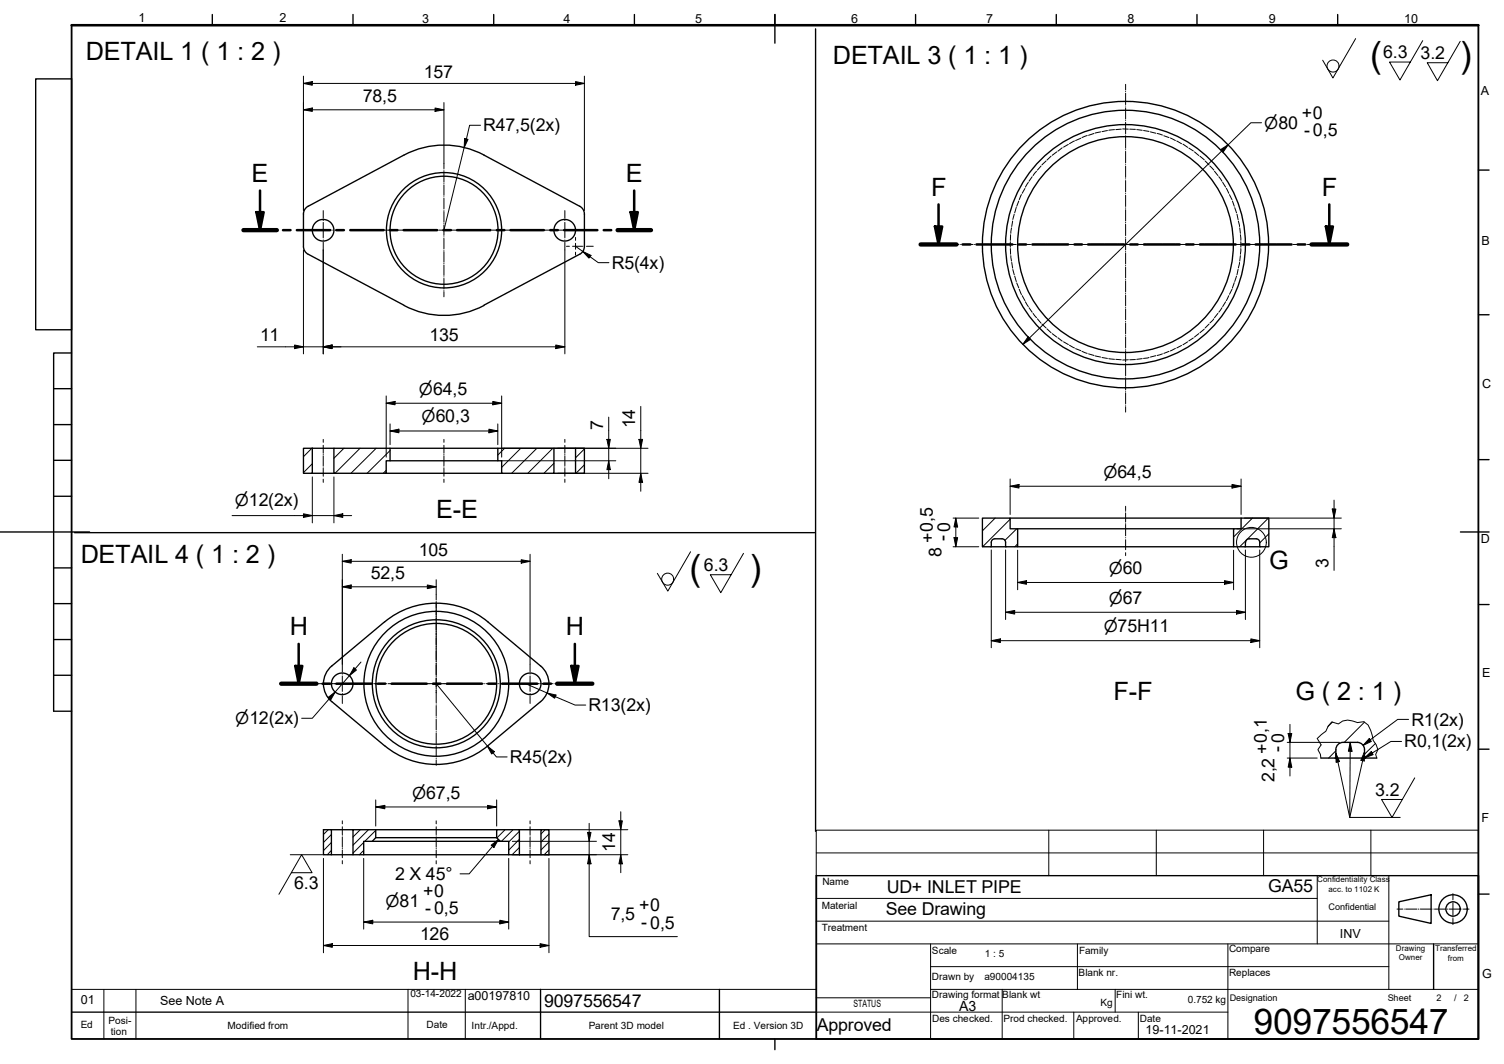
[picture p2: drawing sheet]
<svg xmlns="http://www.w3.org/2000/svg" width="420mm" height="297mm" viewBox="0 0 420 297" stroke-linecap="round" stroke-linejoin="round" font-family="sans-serif">
<!-- layer: Hatch -->
<g fill="none" stroke="#000" stroke-width=".28">
<path d="M87.1 125.1l-2.3 2.4M87.2 129.5l-2.4 2.4M96.1 125.1l-2.8 2.8M100.6 125.1l-7 7M105.1 125.1l-7.1 7M107.9 131.3l-.8 .8M109 125.8l-6.4 6.3M141 125.1l-1.9 1.9M145.5 125.1l-5.4 5.4M150 125.1l-7.1 7M154.4 125.1l-7 7M154.7 129.3l-2.7 2.8"/>
<path d="M163.3 129.8l-2.4 2.3M163.3 125.3l-2.5 2.5M278 144.6l-3.6 3.6M282.2 145l-7.7 7.6M284 147.6l-3.3 3.3M284.3 151.8l-.8 .8M349.9 144.6l-5.3 5.3M354.3 144.6l-8 8M354.5 149l-2.6 2.6M372.2 201.6l-1.2 1.2M373.2 209.6l-2 2M381.2 201.6l-5.7 5.6"/>
<path d="M384.2 207.6l-3 3M91.7 231.6l-1.3 1.4M92.6 237.4l-1.2 1.2M92.6 235.2l-2.2 2.3M92.6 233l-2.2 2.2M100.6 231.6l-2 2.1M101.6 237.4l-1.2 1.2M101.6 235.2l-3 3M102.9 231.6l-4.3 4.4M105 231.8l-3.1 3.1M138.8 231.6l-.1 .1M141.1 231.6l-2.3 2.3"/>
<path d="M143.3 231.6l-3.2 3.3M145.1 236.6l-2 2M145.1 234.3l-3 3M145.1 232.1l-3 3M152.3 231.6l-1.2 1.2M153.4 237.3l-1.4 1.3M153.4 235.1l-2.3 2.2M153.4 232.8l-2.3 2.3"/>
</g>
<!-- layer: Visible Edges(Atlas Copco) -->
<g fill="none" stroke="#000" stroke-width=".38">
<path d="M84.8 59.8l.3-1.3 1-.9 26.8-14.3a23.7 23.7 0 0 1 22.3 0l26.7 14.3 1 .9 .4 1.3M84.8 59.7v9.1M163.3 59.7v9.1M84.8 68.8l.3 1.3 1 .9M86.1 71l26.7 14.2M161.9 71l-26.7 14.2M163.3 68.8l-.4 1.3-1 .9M112.9 85.3a23.8 23.8 0 0 0 22.3 0M84.8 125.1h2.4v7h-2.4zM87.2 125.1h6.1M87.2 132.1h6.1M93.3 125.1h15.7v3.5h-1.1v3.5h-14.6z"/>
<path d="M107.9 132.1h32.2M109 125.1h30.1M109 128.6h30.1M139.1 125.1h15.6v7h-14.6v-3.5h-1zM154.7 125.1h6.1M154.7 132.1h6.1M160.8 125.1h2.5v7h-2.5zM276.9 152.6h-2.5v-8h7.8v3h2.1v5h-3.2M276.9 152.6h4.2M277.9 150.4a.99 .99 0 0 0-1 1l-.1 1.2M277.9 150.4h2a.98 .98 0 0 1 1 1l.1 1.2M282.2 144.6h64.5"/>
<path d="M284.3 147.6h60.3M284.3 152.6h60.3M346.7 144.6h7.8v8h-9.9v-5h2.1zM347.9 151.4l-.1 1.2M348.9 150.4h2a.99 .99 0 0 1 1 1l.1 1.2M349 150.4a.98 .98 0 0 0-1 1M107.4 173.6l-14.7 12.3a6.5 6.5 0 0 0 0 10l14.7 12.3M107.5 173.6a22.5 22.5 0 0 1 28.8 0M136.3 173.6l14.7 12.3a6.5 6.5 0 0 1 0 10l-14.7 12.3a22.5 22.5 0 0 1-28.8 0M369 211.6h15.6M373.2 209.3v2.1M373.3 211.5l-.3 .2"/>
<path d="M375.2 207.2a2 2 0 0 0-2 2M375.2 207.2h4M379.2 207.2a2 2 0 0 1 2 2.1M381.2 209.3v2.1M381.2 211.5l.2 .2M90.4 231.6h2.2v7h-2.2zM92.6 231.6h6M92.6 238.6h6M98.6 231.6h6.4v2.3l-1 1h-2.4v3.7h-3zM101.6 238.6h40.5M104 234.9h35.8M105 233.9h33.7"/>
<path d="M105 231.6h33.7M138.7 231.6h6.4v7h-3v-3.7h-2.3l-1.1-1zM145.1 231.6h6M145.1 238.6h6M151.1 231.6h2.3v7h-2.3z"/>
<circle cx="90.3" cy="64.3" r="3"/>
<circle cx="124" cy="64.3" r="16.1"/>
<circle cx="124" cy="64.3" r="15.1"/>
<circle cx="157.8" cy="64.3" r="3"/>
<circle cx="314.4" cy="68.3" r="37.5"/>
<circle cx="314.4" cy="68.3" r="33.5"/>
<circle cx="314.4" cy="68.3" r="30.1"/>
<circle cx="314.4" cy="68.3" r="40"/>
<circle cx="95.6" cy="190.9" r="3"/>
<circle cx="121.9" cy="190.9" r="16.9"/>
<circle cx="121.9" cy="190.9" r="17.9"/>
<circle cx="121.9" cy="190.9" r="20.2"/>
<circle cx="148.1" cy="190.9" r="3"/>
</g>
<!-- layer: Hidden Edges(Atlas Copco) -->
<g fill="none" stroke="#000" stroke-width=".28">
<path d="M300.2 39.4l-1.4 .7M301.9 38.6l-1.4 .6M303.7 37.8l-1.4 .6M305.6 37.3l-1.5 .5M307.5 36.8l-1.6 .3M309.4 36.4l-1.6 .4M311.3 36.2l-1.5 .2M313.2 36.1l-1.5 .1M313.6 36l1.6 .1M315.6 36.1h1.6M317.6 36.2l1.5 .2M319.5 36.4l1.5 .3"/>
<path d="M321.4 36.8l1.5 .4M323.3 37.3l1.4 .4M325.1 37.9l1.5 .5M327 38.5l1.4 .7M328.7 39.4l1.4 .7M283.3 59.8l-.3 1.5M283.9 57.9l-.4 1.5M284.6 56.1l-.6 1.5M285.4 54.3l-.7 1.4M286.3 52.6l-.7 1.4M287.3 50.9l-.9 1.3M288.4 49.3l-.9 1.3"/>
<path d="M289.6 47.8l-1 1.2M290.8 46.3l-1 1.2M292.2 44.9l-1.1 1.1M293.6 43.6l-1.1 1.1M295.2 42.4l-1.3 1M296.7 41.3l-1.2 .9M298.4 40.3l-1.3 .8M330.5 40.2l1.3 .9M332.1 41.3l1.3 .8M333.7 42.4l1.2 1M335.2 43.6l1.2 1M336.7 44.9l1.1 1.1"/>
<path d="M338 46.3l1.1 1.2M339.3 47.8l.9 1.2M340.5 49.3l.9 1.3M341.6 50.9l.8 1.3M342.6 52.6l.7 1.4M343.5 54.3l.7 1.4M344.3 56.1l.5 1.5M344.9 58l.5 1.4M345.6 59.8l.3 1.5M282.3 67.5v1.5M282.3 69.4v1.6M282.3 65.5v1.6"/>
<path d="M282.4 71.4l.2 1.5M282.6 63.6l-.2 1.5M282.6 73.3l.3 1.6M282.9 61.7l-.3 1.5M283 75.2l.3 1.5M283.5 77.1l.4 1.5M284 79l.6 1.4M344.8 78.9l-.5 1.5M345.4 77.1l-.5 1.5M345.9 75.2l-.3 1.5M345.9 61.7l.4 1.5M346.3 73.3l-.4 1.5"/>
<path d="M346.3 63.6l.2 1.5M346.5 65.5l.1 1.6M346.5 71.4l-.2 1.5M346.6 69.4l-.1 1.6M346.6 67.5v1.5M284.7 80.8l.7 1.4M285.6 82.5l.7 1.4M286.4 84.3l.9 1.3M287.5 85.9l.9 1.3M288.6 87.5l1 1.2M289.8 89l1 1.2M291.1 90.5l1.1 1.1"/>
<path d="M292.5 91.8l1.1 1.1M293.9 93.1l1.3 1M295.5 94.3l1.2 .9M297.1 95.4l1.3 .8M298.8 96.4l1.4 .7M300.5 97.3l1.4 .6M302.3 98.1l1.4 .6M304.1 98.8l1.5 .4M305.9 99.4l1.6 .3M307.8 99.8l1.6 .3M321 99.8l-1.5 .3M322.9 99.3l-1.5 .4"/>
<path d="M324.7 98.8l-1.4 .4M326.6 98.1l-1.5 .6M328.4 97.3l-1.4 .7M330.1 96.4l-1.4 .7M331.8 95.4l-1.3 .9M333.4 94.3l-1.3 .9M334.9 93.1l-1.2 1M336.4 91.9l-1.2 1M337.8 90.5l-1.1 1.1M339.1 89l-1.1 1.2M340.2 87.5l-.9 1.2M341.4 85.9l-.9 1.3"/>
<path d="M342.4 84.3l-.8 1.3M343.3 82.5l-.7 1.4M344.2 80.8l-.7 1.4M309.8 100.1l1.5 .2M311.7 100.3l1.5 .1M315.2 100.4l-1.6 .1M317.2 100.4h-1.6M319.1 100.1l-1.5 .2"/>
</g>
<!-- layer: Break Lines(Atlas Copco) -->
<path d="M369 211.6l-.1-1-.7-1.3 .9-1.4-1.1-1.7 2.4-2.1 .6-1.4 1-1.2 1.9 .6a4.5 4.5 0 0 1 5.3-.4l1.8-.2 1.2 .9 .7 1.5 .7 2.8 .8 1.2 .5 1.4-.6 1.3 .3 1" fill="none" stroke="#000" stroke-width=".28"/>
<!-- layer: Section View Lines(Atlas Copco) -->
<g fill="none" stroke="#000" stroke-width=".7">
<path d="M71.6 59.2h2.1l-1.1 5zM72.6 53.2v11M176.1 59.2h2.1l-1 5zM177.2 53.2v11M262.2 57.1v11.1M371.3 57.1v11.1M68 64.2h9.3M79.1 64.2h2.1M82.9 64.2h9.4M94 64.2h2.1M97.9 64.2h9.3M108.9 64.2h2.2"/>
<path d="M112.8 64.2h9.3M123.9 64.2h2.1M127.7 64.2h9.3M138.8 64.2h2.1M142.6 64.2h9.4M153.7 64.2h2.1M157.6 64.2h9.3M168.7 64.2h2.1M172.5 64.2h9.4M257.2 68.2h10M261.2 63.2h2l-1 5zM268.9 68.2h2.2"/>
<path d="M272.8 68.2h10M284.5 68.2h2.1M288.4 68.2h10M300.2 68.2h2.1M304 68.2h10M315.7 68.2h2.1M319.6 68.2h10M331.3 68.2h2.1M335.2 68.2h10M347 68.2h2.1M350.8 68.2h10M362.5 68.2h2.1"/>
<path d="M366.4 68.2h10M370.4 63.2h2l-1.1 5zM83.4 179.8v11.1M160.6 179.8v11.1M78.5 190.9h9.9M82.5 185.9h2l-1.1 5zM90.1 190.9h2.1M94 190.9h9.8M105.5 190.9h2.1M109.4 190.9h9.8M121 190.9h2.1M124.8 190.9h9.8"/>
<path d="M136.4 190.9h2.1M140.3 190.9h9.8M151.8 190.9h2.1M155.6 190.9h9.9M159.6 185.9h2l-1 5z"/>
</g>
<path d="M68 64.2h9.3M172.5 64.2h9.4M257.2 68.2h10M366.4 68.2h10M78.5 190.9h9.9M155.6 190.9h9.9" fill="none" stroke="#000" stroke-width="1.2"/>
<g fill="#000">
<path d="M71.6 59.2h2.1l-1.1 5z" fill-rule="evenodd"/>
<path d="M176.1 59.2h2.1l-1 5z" fill-rule="evenodd"/>
<path d="M261.2 63.2h2l-1 5z" fill-rule="evenodd"/>
<path d="M370.4 63.2h2l-1.1 5z" fill-rule="evenodd"/>
<path d="M82.5 185.9h2l-1.1 5z" fill-rule="evenodd"/>
<path d="M159.6 185.9h2l-1 5z" fill-rule="evenodd"/>
</g>
<!-- layer: Detail Circle Lines(Atlas Copco) -->
<circle cx="349.6" cy="151.4" r="4.2" fill="none" stroke="#000" stroke-width=".28"/>
<!-- layer: Sketch Geometry(Atlas Copco) -->
<g fill="none" stroke="#000" stroke-width=".38">
<path d="M59.3 4v3M98.6 4v3M137.9 4v3M177.2 4v3M216.5 4v8.1M227.8 8.1v224M255.8 4v3M295.1 4v3M334.4 4v3M373.7 4v3M10 22h10v70.1h-10zM413 47.5h3"/>
<path d="M20 98.5h-5v100.1h5M413 87.9h3M15 108.5h5M15 118.5h5M15 128.5h5M15 138.5h5M413 128.3h3M0 148.5h25M15 158.5h5M20.8 148.7h206.8M408 148.5h8M15 178.5h5"/>
<path d="M15 168.5h5M413 168.8h3M15 188.5h5M413 209.2h3M228 244.5h185M390.8 251.8l9-2v8l-9-2zM409.9 253.8a4 4 0 0 0-5.7-3.6 4 4 0 0 0-.7 6.7 4 4 0 0 0 6.3-2.3l.1-.8M413 249.6h3M151 276.2v13.9M201 276.2v13.9M400.5 263.5v12.7M20 282.6h208"/>
<path d="M216.5 290.1v2.9"/>
<circle cx="405.9" cy="253.8" r="2"/>
</g>
<g fill="none" stroke="#000" stroke-width=".28">
<path d="M228 238.1h185M293 231.8v12.7M323 231.8v12.7M353 231.8v12.7M383 231.8v12.7M228 244.5v-12.7h185v12.7M228 257.2h160M228 250.8h140M368 244.5v19M388 244.5v31.7M20 276.2h208M29 276.2v13.9"/>
<path d="M38 276.2v13.9M114 276.2v13.9M130 276.2v13.9M228 278.6h32M228 263.5h185M260 276.2h153M260 263.5v26.6M260 269.9h128M280 276.2v13.9M301 263.5v12.7M311.5 276.2v6.4M343 263.5v26.6"/>
<path d="M228 282.6h115M300 282.6v7.5M318 282.6v7.4"/>
</g>
<path d="M20 7h393" fill="none" stroke="#000" stroke-width=".7"/>
<path d="M20 7h393v283.1h-393zM228 244.5v45.6h185v-45.6" fill="none" stroke="#000" stroke-width=".51"/>
<!-- layer: Centerline(Atlas Copco) -->
<g fill="none" stroke="#000" stroke-width=".28">
<path d="M90.3 122.7v.8M90.3 124.3v2.2M90.3 126.9h.1M90.3 127.2v2.8M90.3 130.4h.1M90.3 130.7v2.3M90.3 133.8v.9M124 122.7v.8M124 124.3v2.2M124 126.9h.1M124 127.2v2.8M124 130.4h.1"/>
<path d="M124 130.7v2.3M124 133.8v.9M157.8 122.7v.8M157.8 124.3v2.2M157.8 126.9h.1M157.8 127.2v2.8M157.8 130.4h.1M157.8 130.7v2.3M157.8 133.8v.9M314.5 141.3v1.2M314.5 142.9h.1M314.5 143.2v2.5"/>
<path d="M314.5 146v.1M314.5 146.4v3.2M314.5 150.1v.1M314.5 150.7v2.8M314.5 154.3v.8M95.6 229.2v.8M95.6 230.8v2.2M95.6 233.3v.1M95.6 233.7v2.8M95.6 236.8v.1M95.6 237.3v2.1M121.9 229.2v.8"/>
<path d="M121.9 230.8v2.2M121.9 233.3v.1M121.9 233.7v2.8M121.9 236.8v.1M121.9 237.3v2.1M148.1 229.2v.8M148.1 230.8v2.2M148.1 233.3v.1M148.1 233.7v2.8M148.1 236.8v.1M148.1 237.3v2.1M95.6 240.3v.9"/>
<path d="M121.9 240.3v.9M148.1 240.3v.9M390.3 253.8h1.6M392.2 253.8h.1M392.7 253.8h3.2M396.2 253.8h.2M396.7 253.8h3.2M400.3 253.8h.1M400.7 253.8h3.2M404.4 253.8h.1M404.8 253.8h3.2M405.9 249.5v1.7"/>
<path d="M405.9 251.6v.1M405.9 252.1v3.4M405.9 255.9v.1M405.9 256.4v1.7M408.4 253.8h.1M408.8 253.8h1.6"/>
</g>
<!-- layer: Dimensions(Atlas Copco) -->
<g fill="none" stroke="#000" stroke-width=".28">
<path d="M84.8 23.3l2.4-.5v1zM84.8 30.7l2.4-.6v1zM84.8 23.3h78.5M84.8 21.3v37.5M84.8 30.7h39.2M121.5 30.1l2.5 .6-2.5 .4zM124 28.6v17M129.8 38.7l.9 .2-1 2.3zM134.2 35h-3l-7.2 29.2M160.8 22.8l2.5 .5-2.5 .5zM163.3 21.3v37.5M352.4 34.3h-3l-63.6 61.8"/>
<path d="M341 41.8l2.2-1.4-1.5 2.1zM84.8 69.8v29M90.3 69.8v29M157.8 69.8v29M160.8 68.8l6.3 4.5h3M162.8 70.2l2.3 1.1-.6 .8zM71.9 96.8h85.9M82.3 96.3l2.5 .5-2.5 .5zM90.3 96.8l2.5-.5v1zM155.3 96.3l2.5 .5-2.5 .5zM287.2 94l.7 .7-2.1 1.4zM107.9 112.6l2.5-.5v.9z"/>
<path d="M107.9 112.6h32.2M107.9 110.5v17.1M109 118.3v5.8M136.6 119.8l2.5 .5-2.5 .5zM137.7 112.1l2.4 .5-2.4 .4zM139.1 118.3v5.8M140.1 110.5v17.1M170.1 116.4v17.3M179 113.5v23.6M87.2 133.1v12.9M93.3 133.1v12.9M109 120.3l2.4-.5v1z"/>
<path d="M109 120.3h30.1M140.1 128.6h17.6M140.1 125.1h17.6M155.8 132.1h1.9M157.9 128.6h14.1M157.9 125.1h23.1M157.9 132.1h23.1M169.5 122.7h1l-.4 2.4zM170.1 128.6l.4 2.5h-1zM178.5 122.7h1l-.5 2.4zM179 132.1l.5 2.6h-1zM282.2 135.7l2.5-.5v1.1z"/>
<path d="M282.2 135.7h64.5M282.2 133.7v9.9M344.2 135.2l2.5 .5-2.5 .6zM346.7 133.7v9.9M372.7 139.6v19.6M64.8 143.9h33.4M84.8 143.4l2.4 .5-2.4 .5zM93.3 143.9l2.5-.5v1zM95.6 156.7l2.5-.4v.9zM95.6 156.7h52.5M95.6 154.7v30.7M145.6 156.3l2.5 .4-2.5 .5z"/>
<path d="M148.1 154.7v30.7M266.3 144.6h7.1M266.3 152.6h7.1M266.5 150.1h1l-.5 2.5zM267 144.6l.5 2.5h-1zM267 144.6v8M276.9 153.5v27.3M280.9 153.5v19.5M284.3 153.6v11M344.6 153.6v11M345.6 147.6h29.1M347.7 144.6h27"/>
<path d="M347.9 153.5v19.5M351.9 153.5v27.3M372.2 142.1h1l-.5 2.5zM372.7 147.6l.5 2.5h-1zM95.6 163.8l2.5-.5v1zM95.6 163.8h26.3M119.4 163.3l2.5 .5-2.5 .5zM121.9 161.8v4.1M276.9 178.9l2.6-.5v1zM276.9 178.9h75M280.9 170.9l2.6-.5v1zM280.9 170.9h67"/>
<path d="M284.3 162.6l2.5-.5v1zM284.3 162.6h60.3M342.1 162.1l2.5 .5-2.5 .5zM345.4 170.4l2.5 .5-2.5 .5zM349.4 178.4l2.5 .5-2.5 .5zM91.6 194.7l2.1-1.5-1.3 2.2zM93.7 193.2l-6.5 7.3h-2.9M93.7 193.2l-1.7 1.9M98.9 186.4l.7 .7-2 1.5zM100.8 184.8l-7.1 8.4M121.9 190.9l16.8 20.4h3M146.9 190.9l13.8 5.9h2.9"/>
<path d="M152.8 193.5l2.5 .5-.4 .9zM136.1 208.3l2 1.6-.7 .6zM359.6 211.6h8.4M359.6 207.2h14.6M359.9 204.8h1l-.5 2.4zM360.4 211.6l.5 2.6h-1zM360.4 202.2v14.4M381.3 211.6l1.8-1.8 .5 .9zM382.5 206.2l.6 .8-2.3 1.1zM391.5 207h-2.9l-7.3 4.6M393.5 200.8h-3l-9.7 7.3M90.4 239.6v26.4"/>
<path d="M101.6 239.6v19.8M105 225.3l2.5-.5v1zM105 225.3h33.7M105 223.3v7.3M136.2 224.8l2.5 .5-2.5 .5zM138.7 223.3v7.3M142.1 239.6v19.8M143.1 238.6h4.9M143.1 234.9h4.9M148.2 238.6h27.2M148.2 234.9h18.4M152.1 231.6h23.3"/>
<path d="M153.4 239.6v26.4M164.1 232.4h1l-.5 2.5zM164.6 238.6l.5 2.6h-1zM164.6 229.9v31.6h24.6M172.9 229.2h1l-.5 2.4zM173.4 238.6l.5 2.6h-1zM173.4 226.6v17M101.6 257.4l2.5-.5v1zM101.6 257.4h40.5M139.6 256.9l2.5 .5-2.5 .5zM90.4 264l2.4-.6v1.1zM90.4 264h63"/>
<path d="M150.9 263.4l2.5 .6-2.5 .5z"/>
</g>
<g fill="#000">
<path d="M84.8 23.3l2.4-.5v1z" fill-rule="evenodd"/>
<path d="M84.8 30.7l2.4-.6v1z" fill-rule="evenodd"/>
<path d="M121.5 30.1l2.5 .6-2.5 .4z" fill-rule="evenodd"/>
<path d="M129.8 38.7l.9 .2-1 2.3z" fill-rule="evenodd"/>
<path d="M160.8 22.8l2.5 .5-2.5 .5z" fill-rule="evenodd"/>
<path d="M341 41.8l2.2-1.4-1.5 2.1z" fill-rule="evenodd"/>
<path d="M162.8 70.2l2.3 1.1-.6 .8z" fill-rule="evenodd"/>
<path d="M82.3 96.3l2.5 .5-2.5 .5z" fill-rule="evenodd"/>
<path d="M90.3 96.8l2.5-.5v1z" fill-rule="evenodd"/>
<path d="M90.3 96.8l2.5-.5v1z" fill-rule="evenodd"/>
<path d="M155.3 96.3l2.5 .5-2.5 .5z" fill-rule="evenodd"/>
<path d="M287.2 94l.7 .7-2.1 1.4z" fill-rule="evenodd"/>
<path d="M107.9 112.6l2.5-.5v.9z" fill-rule="evenodd"/>
<path d="M109 120.3l2.4-.5v1z" fill-rule="evenodd"/>
<path d="M137.7 112.1l2.4 .5-2.4 .4z" fill-rule="evenodd"/>
<path d="M136.6 119.8l2.5 .5-2.5 .5z" fill-rule="evenodd"/>
<path d="M169.5 122.7h1l-.4 2.4z" fill-rule="evenodd"/>
<path d="M170.1 128.6l.4 2.5h-1z" fill-rule="evenodd"/>
<path d="M178.5 122.7h1l-.5 2.4z" fill-rule="evenodd"/>
<path d="M179 132.1l.5 2.6h-1z" fill-rule="evenodd"/>
<path d="M282.2 135.7l2.5-.5v1.1z" fill-rule="evenodd"/>
<path d="M344.2 135.2l2.5 .5-2.5 .6z" fill-rule="evenodd"/>
<path d="M84.8 143.4l2.4 .5-2.4 .5z" fill-rule="evenodd"/>
<path d="M93.3 143.9l2.5-.5v1z" fill-rule="evenodd"/>
<path d="M95.6 156.7l2.5-.4v.9z" fill-rule="evenodd"/>
<path d="M145.6 156.3l2.5 .4-2.5 .5z" fill-rule="evenodd"/>
<path d="M266.5 150.1h1l-.5 2.5z" fill-rule="evenodd"/>
<path d="M267 144.6l.5 2.5h-1z" fill-rule="evenodd"/>
<path d="M372.2 142.1h1l-.5 2.5z" fill-rule="evenodd"/>
<path d="M372.7 147.6l.5 2.5h-1z" fill-rule="evenodd"/>
<path d="M95.6 163.8l2.5-.5v1z" fill-rule="evenodd"/>
<path d="M119.4 163.3l2.5 .5-2.5 .5z" fill-rule="evenodd"/>
<path d="M276.9 178.9l2.6-.5v1z" fill-rule="evenodd"/>
<path d="M280.9 170.9l2.6-.5v1z" fill-rule="evenodd"/>
<path d="M284.3 162.6l2.5-.5v1z" fill-rule="evenodd"/>
<path d="M342.1 162.1l2.5 .5-2.5 .5z" fill-rule="evenodd"/>
<path d="M345.4 170.4l2.5 .5-2.5 .5z" fill-rule="evenodd"/>
<path d="M349.4 178.4l2.5 .5-2.5 .5z" fill-rule="evenodd"/>
<path d="M91.6 194.7l2.1-1.5-1.3 2.2z" fill-rule="evenodd"/>
<path d="M98.9 186.4l.7 .7-2 1.5z" fill-rule="evenodd"/>
<path d="M152.8 193.5l2.5 .5-.4 .9z" fill-rule="evenodd"/>
<path d="M136.1 208.3l2 1.6-.7 .6z" fill-rule="evenodd"/>
<path d="M359.9 204.8h1l-.5 2.4z" fill-rule="evenodd"/>
<path d="M360.4 211.6l.5 2.6h-1z" fill-rule="evenodd"/>
<path d="M382.5 206.2l.6 .8-2.3 1.1z" fill-rule="evenodd"/>
<path d="M381.3 211.6l1.8-1.8 .5 .9z" fill-rule="evenodd"/>
<path d="M105 225.3l2.5-.5v1z" fill-rule="evenodd"/>
<path d="M136.2 224.8l2.5 .5-2.5 .5z" fill-rule="evenodd"/>
<path d="M164.1 232.4h1l-.5 2.5z" fill-rule="evenodd"/>
<path d="M172.9 229.2h1l-.5 2.4z" fill-rule="evenodd"/>
<path d="M101.6 257.4l2.5-.5v1z" fill-rule="evenodd"/>
<path d="M139.6 256.9l2.5 .5-2.5 .5z" fill-rule="evenodd"/>
<path d="M164.6 238.6l.5 2.6h-1z" fill-rule="evenodd"/>
<path d="M173.4 238.6l.5 2.6h-1z" fill-rule="evenodd"/>
<path d="M90.4 264l2.4-.6v1.1z" fill-rule="evenodd"/>
<path d="M150.9 263.4l2.5 .6-2.5 .5z" fill-rule="evenodd"/>
</g>
<!-- layer: Center Mark(Atlas Copco) -->
<g fill="none" stroke="#000" stroke-width=".28">
<path d="M314.5 23.5v1.6M314.5 25.5v.1M314.5 26v3.2M314.5 29.6h.1M314.5 30.1v3.2M314.5 33.6v.1M314.5 34.1v3.2M314.5 37.7v.1M314.5 38.2v3.2M90.3 58.8v2.1M124 45.6v1.5M124 47.5h.1"/>
<path d="M124 47.9v2.9M124 51.2h.1M124 51.6v2.9M124 54.9v.1M124 55.4v2.9M124 58.7h.1M124 59v3M157.8 58.8v2.1M314.5 41.8h.1M314.5 42.3v3.2M314.5 45.8v.1M314.5 46.3v3.2"/>
<path d="M314.5 49.9v.1M314.5 50.4v3.2M314.5 54h.1M314.5 54.5v3.1M314.5 58v.2M314.5 58.5v3.2M84.8 64.2h2.1M87.4 64.2h.2M88.1 64.2h4.4M90.3 61.5v.1M90.3 62.1v4.3M90.3 67h.1"/>
<path d="M90.3 67.6v2.2M93 64.2h.1M93.6 64.2h2.2M105.4 64.2h1.5M107.3 64.2h.1M107.6 64.2h3M110.9 64.2h.1M111.4 64.2h2.9M114.7 64.2h.1M115.1 64.2h2.9M118.4 64.2h.1M118.8 64.2h2.9"/>
<path d="M122.1 64.2h.1M122.6 64.2h2.9M124 62.3v.1M124 62.8v2.9M124 66.1v.1M124 66.5v3M124 69.8v.1M124 70.2v3M124 73.5v.1M124 74v2.9M124 77.3h.1M124 77.7v2.9"/>
<path d="M125.9 64.2h.1M126.3 64.2h2.9M129.6 64.2h.1M130 64.2h2.9M133.3 64.2h.1M133.7 64.2h3M137 64.2h.1M137.5 64.2h2.9M140.7 64.2h.1M141.2 64.2h1.4M152.3 64.2h2.1M154.9 64.2h.2"/>
<path d="M155.6 64.2h4.4M157.8 61.5v.1M157.8 62.1v4.3M157.8 67h.1M157.8 67.6v2.2M158.2 68.8h.9M160 68.8h2.8M160.5 64.2h.1M160.8 66.3v.8M160.8 67.9v1.7M160.8 70.4v.8M161.1 64.2h2.2"/>
<path d="M163.2 68.8h.1M163.8 68.8h1.9M266.3 68.2h1.5M268.2 68.2h.1M268.7 68.2h3.1M272.2 68.2h.1M272.7 68.2h3.1M276.2 68.2h.1M276.7 68.2h3.1M280.3 68.2h.1M280.7 68.2h3.2M284.3 68.2h.1"/>
<path d="M284.7 68.2h3.2M288.3 68.2h.1M288.7 68.2h3.2M292.3 68.2h.1M292.8 68.2h3.1M296.4 68.2h.1M296.8 68.2h3.2M300.4 68.2h.1M300.8 68.2h3.2M304.4 68.2h.1M304.8 68.2h3.2M308.4 68.2h.1"/>
<path d="M308.9 68.2h3.1M312.4 68.2h.1M312.9 68.2h3.1M314.5 62.1v.1M314.5 62.6v3.2M314.5 66.2v.1M314.5 66.7v3.1M314.5 70.2h.1M314.5 70.6v3.1M314.5 74.1v.1M314.5 74.5v3.1M314.5 78h.1"/>
<path d="M314.5 78.4v3.1M316.4 68.2h.1M316.9 68.2h3.1M320.5 68.2h.1M320.9 68.2h3.2M324.5 68.2h.1M324.9 68.2h3.2M328.5 68.2h.1M329 68.2h3.2M332.5 68.2h.1M333 68.2h3.2M336.6 68.2h.1"/>
<path d="M337.1 68.2h3.1M340.6 68.2h.1M341.1 68.2h3.1M344.7 68.2h.1M345.1 68.2h3.2M348.7 68.2h.1M349.1 68.2h3.2M352.7 68.2h.1M353.2 68.2h3.2M356.7 68.2h.1M357.2 68.2h3.2M360.8 68.2h.1"/>
<path d="M361.3 68.2h3.1M364.8 68.2h.1M365.3 68.2h1.5M124 81v.1M124 81.4v1.5M314.5 81.9v.1M314.5 82.3v3.1M314.5 85.8h.1M314.5 86.2v3.1M314.5 89.7v.1M314.5 90.2v3M314.5 93.6h.1"/>
<path d="M314.5 94v3.1M314.5 97.5h.1M314.5 97.9v3.1M314.5 101.4v.1M314.5 101.8v3.1M314.5 105.3h.1M314.5 105.7v3.1M314.5 109.2v.1M314.5 109.7v3M314.5 113.1h.1M314.5 113.5v1.5M121.9 165.9v1.6"/>
<path d="M121.9 167.9v.1M121.9 168.1v16.7M78.1 190.9h1.6M80.1 190.9h.1M80.5 190.9h3.1M84.1 190.9h.1M84.5 190.9h3.1M88 190.9h.1M88.5 190.9h3.8M92.5 190.9h11.1M95.6 185.4v2.2M95.6 188.1v.1"/>
<path d="M95.6 188.7v4.3M95.6 193.6v.1M95.6 194.2v2.2M103.9 190.9h.1M104.4 190.9h3.1M107.9 190.9h.1M108.4 190.9h3.1M111.9 190.9h.1M112.3 190.9h3.1M115.9 190.9h.1M116.3 190.9h7.1M121.9 185.1v3.5"/>
<path d="M121.9 188.8h.1M121.9 189h.1M121.9 189.3v3.1M121.9 192.6v3.6M121.9 196.5v.1M121.9 197v2.9M123.5 190.9h3.8M127.6 190.9h.1M128.1 190.9h3M131.5 190.9h.1M132 190.9h3M135.4 190.9h.1"/>
<path d="M135.8 190.9h3.1M139.3 190.9h.1M139.7 190.9h10.8M148.1 185.4v2.2M148.1 188.1v.1M148.1 188.7v4.3M148.1 193.6v.1M148.1 194.2v2.2M150.8 190.9h.1M151.3 190.9h3.1M154.7 190.9h.1M155.2 190.9h3"/>
<path d="M158.6 190.9h.1M159.1 190.9h1.5M121.9 200.3v.1M121.9 200.8v3M121.9 204.1v.1M121.9 204.6v3M121.9 207.9v.1M121.9 208.3v3M121.9 211.7v.1M121.9 212.1v1.6"/>
</g>
<!-- layer: Symbols(Atlas Copco) -->
<g fill="none" stroke="#000" stroke-width=".28">
<path d="M378.7 10.8l-6.3 11-2.9-5M397.4 11.4l-6.3 10.9-2.9-5h5.8M407.9 11.5l-6.3 11-2.9-5h5.8M192.9 154l-6.3 11-3-4.9M207.7 154.5l-6.3 11-3-5h5.8M373.2 210.3l1 2.3-.9 .2zM373.2 210.3l3.9 17.9h14.1M377.2 207.2l.5 2.5h-1zM377.2 207.2l-.1 21 3.8-17.3M380.8 210.7l-.6 1.6 .9 .2 .1-1.2M381.2 210.4v-.5l-.3 .7M381.2 209.9l-.1 .6"/>
<path d="M395.2 217.2l-6.3 11-2.9-5h5.7M81.1 238.6h9.3M137.2 236l2.1-1.6-1.3 2.2zM139.3 234.4l-8.2 9.6h-2.6M81.4 243.6h5.8l-2.9-5-6.4 11.1"/>
<circle cx="372.4" cy="18.4" r="1.68"/>
<circle cx="186.5" cy="161.7" r="1.68"/>
</g>
<g fill="#000">
<path d="M373.2 210.3l1 2.3-.9 .2z" fill-rule="evenodd"/>
<path d="M377.2 207.2l.5 2.5h-1z" fill-rule="evenodd"/>
<path d="M381.2 209.9l-.1 2.6-.9-.2z" fill-rule="evenodd"/>
<path d="M137.2 236l2.1-1.6-1.3 2.2z" fill-rule="evenodd"/>
</g>
<g font-size="9.9">
<text x="382.8" y="18.7">(</text>
<text x="407.8" y="18.7">)</text>
<text x="192.6" y="162">(</text>
<text x="209.4" y="162">)</text>
<text x="350.2" y="288.6">9097556547</text>
</g>
<g font-size="7">
<text x="24" y="16.8">DETAIL 1 ( 1 : 2 )</text>
<text x="232.7" y="18">DETAIL 3 ( 1 : 1 )</text>
<text x="70.3" y="50.8">E</text>
<text x="174.8" y="50.8">E</text>
<text x="260.1" y="54.7">F</text>
<text x="369.3" y="54.7">F</text>
<text x="121.9" y="144.6">E-E</text>
<text x="22.5" y="157.2">DETAIL 4 ( 1 : 2 )</text>
<text x="354.6" y="158.9">G</text>
<text x="81" y="177.4">H</text>
<text x="158.1" y="177.4">H</text>
<text x="311.1" y="195.5">F-F</text>
<text x="361.9" y="195.4">G ( 2 : 1 )</text>
<text x="115.3" y="273.5">H-H</text>
</g>
<g font-size="5">
<text x="386.4" y="16.3">6.3</text>
<text x="396.9" y="16.5">3.2</text>
<text x="118.4" y="21.7">157</text>
<text x="101.3" y="28.4">78,5</text>
<text x="363.7" y="33.3">+0</text>
<text x="135" y="36.4">R47,5(2x)</text>
<text x="364.3" y="38">-0,5</text>
<text x="170.9" y="75.1">R5(4x)</text>
<text x="72.6" y="95.3">11</text>
<text x="120" y="95.2">135</text>
<text x="168.5" y="119.9" transform="rotate(-90 168.5 119.9)">7</text>
<text x="177.5" y="119.6" transform="rotate(-90 177.5 119.6)">14</text>
<text x="117" y="155.2">105</text>
<text x="260.9" y="151.6" transform="rotate(-90 260.9 151.6)">+0,5</text>
<text x="263" y="155.5" transform="rotate(-90 263 155.5)">8</text>
<text x="264.9" y="151.1" transform="rotate(-90 264.9 151.1)">- 0</text>
<text x="103.6" y="161.6">52,5</text>
<text x="196.7" y="159.4">6.3</text>
<text x="371.1" y="158.5" transform="rotate(-90 371.1 158.5)">3</text>
<text x="164.4" y="198.6">R13(2x)</text>
<text x="394.3" y="202.7">R1(2x)</text>
<text x="358.3" y="209.9" transform="rotate(-90 358.3 209.9)">- 0</text>
<text x="392.3" y="208.5">R0,1(2x)</text>
<text x="142.4" y="213.1">R45(2x)</text>
<text x="354.3" y="210.4" transform="rotate(-90 354.3 210.4)">+0,1</text>
<text x="356" y="218.4" transform="rotate(-90 356 218.4)">2,2</text>
<text x="384.2" y="222.2">3.2</text>
<text x="171.9" y="237.9" transform="rotate(-90 171.9 237.9)">14</text>
<text x="110.4" y="245.7">2 X 45°</text>
<text x="82.2" y="248.1">6.3</text>
<text x="118.2" y="250.4">+0</text>
<text x="247.7" y="249.4">UD+ INLET PIPE</text>
<text x="354.3" y="249.1">GA55</text>
<text x="118.8" y="255.1">-0,5</text>
<text x="170.6" y="256.8">7,5</text>
<text x="178.6" y="254.4">+0</text>
<text x="247.5" y="255.3">See Drawing</text>
<text x="117.3" y="262.4">126</text>
<text x="179.1" y="259.1">- 0,5</text>
<text x="152" y="281.2">9097556547</text>
<text x="228.2" y="288">Approved</text>
</g>
<g font-size="4.6">
<text x="353.2" y="36">⌀80</text>
<text x="117" y="110.2">⌀64,5</text>
<text x="117.8" y="117.9">⌀60,3</text>
<text x="308.2" y="133.3">⌀64,5</text>
<text x="65.6" y="141.4">⌀12(2x)</text>
<text x="309.8" y="160.2">⌀60</text>
<text x="309.8" y="168.5">⌀67</text>
<text x="308.4" y="176.5">⌀75H11</text>
<text x="65.7" y="202.2">⌀12(2x)</text>
<text x="115.1" y="222.9">⌀67,5</text>
<text x="107.7" y="253.1">⌀81</text>
</g>
<text font-size="3.9" x="268" y="282.2">A3</text>
<g font-size="3.5">
<text x="38.7" y="6.2">1</text>
<text x="78.1" y="6.1">2</text>
<text x="118" y="6.5">3</text>
<text x="157.4" y="6.4">4</text>
<text x="194.2" y="6.5">5</text>
<text x="237.7" y="6.4">6</text>
<text x="275.5" y="6.3">7</text>
<text x="315" y="6.4">8</text>
<text x="354.5" y="6.4">9</text>
<text x="392.3" y="6.4">10</text>
<text x="413.7" y="26.5">A</text>
<text x="413.8" y="68.4">B</text>
<text x="414" y="108.4">C</text>
<text x="413.7" y="151.5">D</text>
<text x="414" y="189">E</text>
<text x="413.8" y="229.3">F</text>
<text x="374.3" y="262">INV</text>
<text x="414" y="273.2">G</text>
<text x="22.5" y="280.3">01</text>
<text x="44.7" y="280.6">See Note A</text>
<text x="130.7" y="279.2">a00197810</text>
<text x="320" y="288.7">19-11-2021</text>
</g>
<g font-size="2.8">
<text x="229.7" y="247">Name</text>
<text x="229.6" y="253.7">Material</text>
<text x="229.6" y="259.9">Treatment</text>
<text x="260.3" y="266.2">Scale</text>
<text x="275.1" y="267.1">1 : 5</text>
<text x="301.4" y="266.2">Family</text>
<text x="343.3" y="265.9">Compare</text>
<text x="260.3" y="273.5">Drawn by</text>
<text x="275" y="273.5">a90004135</text>
<text x="301.3" y="272.6">Blank nr.</text>
<text x="343.3" y="272.5">Replaces</text>
<text x="114.7" y="278.4">03-14-2022</text>
<text x="238.4" y="281.2">STATUS</text>
<text x="260.3" y="278.7">Drawing format</text>
<text x="280" y="278.6">Blank wt.</text>
<text x="307.4" y="280.7">Kg</text>
<text x="311.8" y="278.7">Fini wt.</text>
<text x="331.9" y="280.1">0.752 kg</text>
<text x="22.5" y="287.1">Ed</text>
<text x="30.4" y="285.7">Posi-</text>
<text x="63.6" y="287.1">Modified from</text>
<text x="119.2" y="287.1">Date</text>
<text x="131.8" y="287.1">Intr./Appd.</text>
<text x="164.5" y="287.1">Parent 3D model</text>
<text x="204.8" y="287.1">Ed . Version 3D</text>
<text x="260.4" y="285.3">Des checked.</text>
<text x="280.4" y="285.3">Prod checked.</text>
<text x="300.6" y="285.3">Approved.</text>
<text x="318.5" y="285.3">Date</text>
<text x="31" y="289">tion</text>
</g>
<g font-size="2.5">
<text x="371.2" y="254">Confidential</text>
<text x="343.6" y="279.6">Designation</text>
<text x="387.7" y="279.6">Sheet</text>
<text x="401.3" y="279.6">2</text>
<text x="406.2" y="279.5">/</text>
<text x="408.9" y="279.4">2</text>
</g>
<g font-size="2.2">
<text x="368" y="246.4">Confidentiality Class</text>
<text x="371.2" y="249">acc. to 1102 K</text>
<text x="390" y="265.5">Drawing</text>
<text x="390.8" y="268">Owner</text>
<text x="400.9" y="265.6">Transferred</text>
<text x="404.5" y="268.1">from</text>
</g>
</svg>
